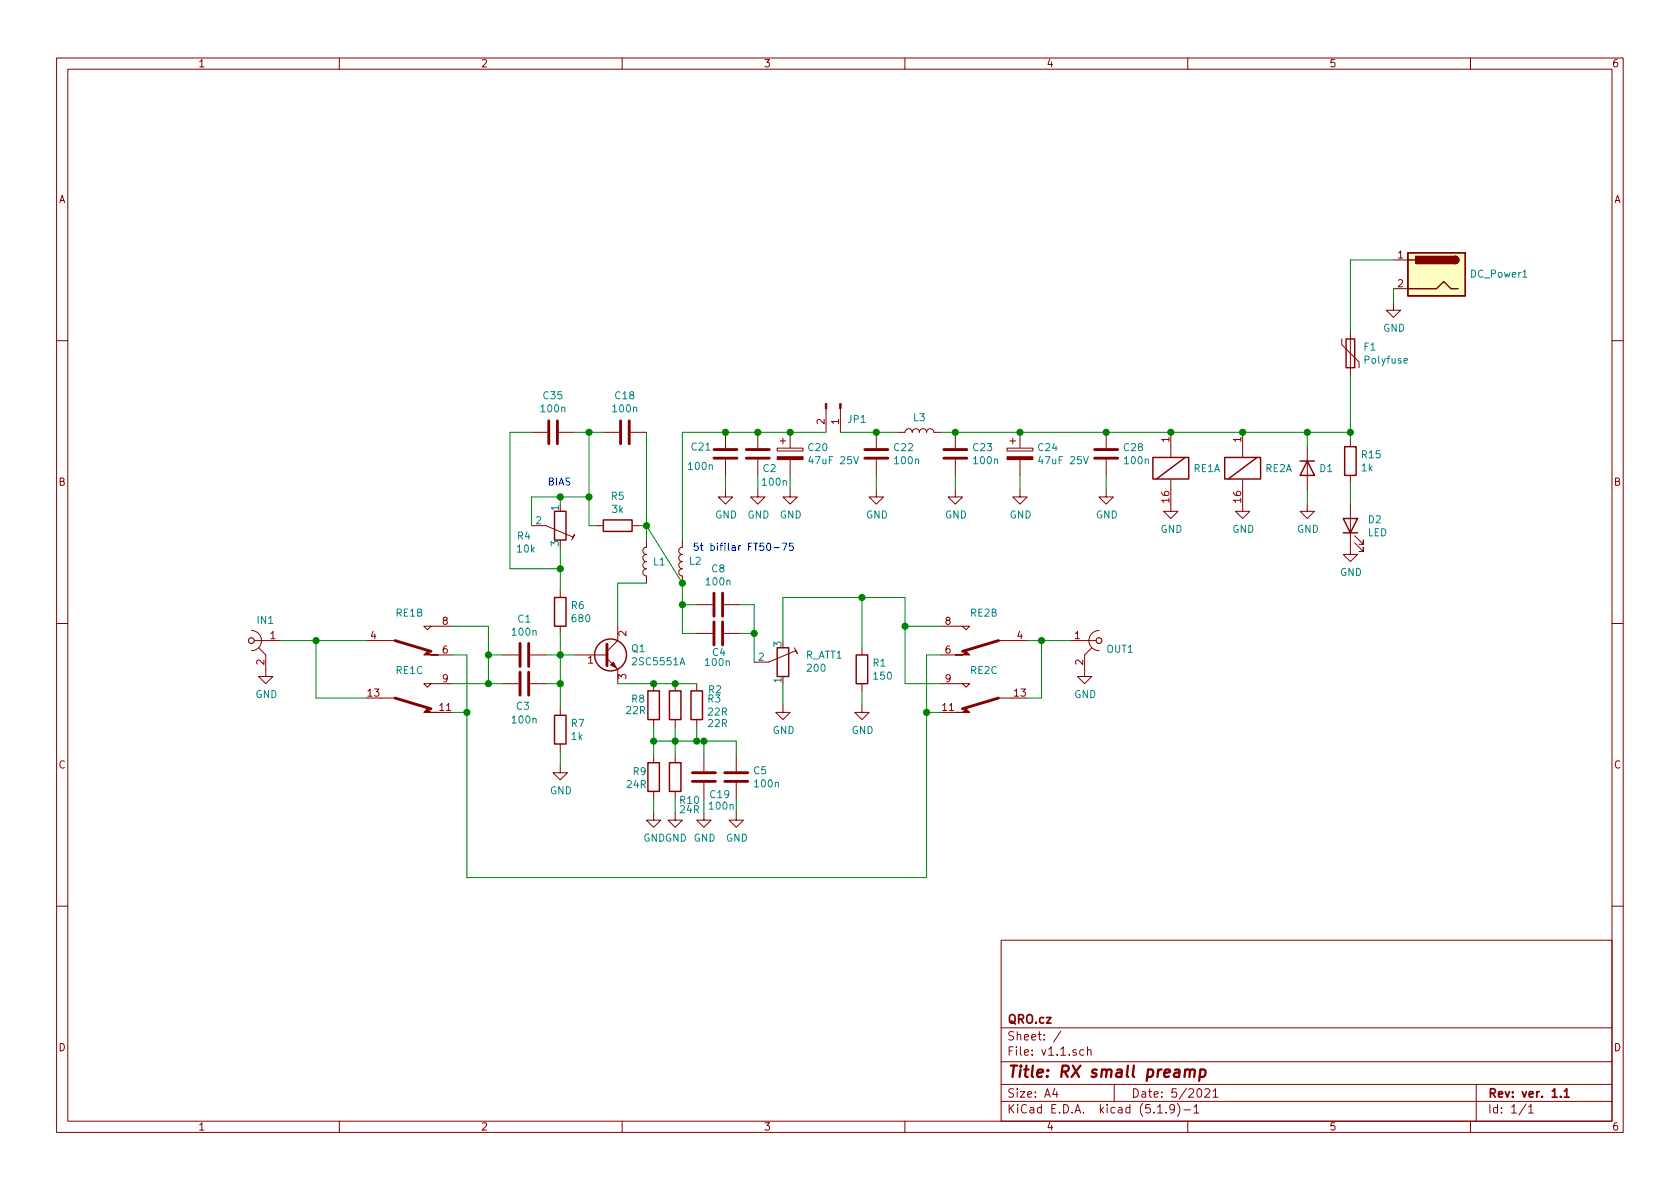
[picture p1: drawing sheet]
<svg xmlns="http://www.w3.org/2000/svg" width="297mm" height="210mm" viewBox="0 0 297 210" stroke-linecap="round" stroke-linejoin="round" font-family="sans-serif">
<g fill="none" stroke="#840000" stroke-width=".18">
<path d="M10 10.3h277v189.9h-277zM12 12.2h273v186.1h-273zM60 10.3v1.9M110 10.3v1.9M160 10.3v1.9M210 10.3v1.9M260 10.3v1.9M237.2 59.9v1.1l3.1 3v1M238.8 58.7v7.6M246.4 53.6v1.3h1.2l-1.2 1.2-1.3-1.2h1.3M246.4 46h2.5M246.4 51h2.5"/>
<path d="M10 60.2h2M94 76.4h2.8M98.8 76.4h2.8M106.7 76.4h2.8M111.5 76.4h2.8M128.3 76.4v2.8M134 76.4v2.8M137.4 79.2h4.6v.6h-4.6zM137.9 78h1M138.4 77.5v1M139.7 76.4v2.8M146 72.2v4.2"/>
<path d="M148.6 72.2v4.2M154.9 76.4v2.8M158.7 76.4h1.3a.63 .63 0 0 1 .7-.6 .63 .63 0 0 1 .6 .6 .63 .63 0 0 1 .6-.6 .63 .63 0 0 1 .7 .6 .63 .63 0 0 1 .6-.6 .63 .63 0 0 1 .6 .6 .63 .63 0 0 1 .7-.6 .63 .63 0 0 1 .6 .6h1.3M168.9 76.4v2.8M178.1 79.2h4.5v.6h-4.5zM178.6 78h1M179.1 77.5v1M180.3 76.4v2.8M195.6 76.4v2.8M207 76.4v4.4M219.7 76.4v4.4M231.1 79v7.6"/>
<path d="M238.8 77.7v1.3M285 60.2h2M94 93h2.5l4.8 2 .3-.5-.5 1M105.4 93h1.3M111.8 93h1.2M114.3 95.5v1.3a.63 .63 0 0 0-.6 .6 .63 .63 0 0 0 .6 .6 .63 .63 0 0 0-.6 .7 .63 .63 0 0 0 .6 .6 .63 .63 0 0 0-.6 .6 .63 .63 0 0 0 .6 .7 .63 .63 0 0 0-.6 .6 .63 .63 0 0 0 .6 .6v1.3M120.6 95.5v1.3a.63 .63 0 0 0-.6 .6 .63 .63 0 0 0 .6 .6 .63 .63 0 0 0-.6 .7 .63 .63 0 0 0 .6 .6 .63 .63 0 0 0-.6 .6 .63 .63 0 0 0 .6 .7 .63 .63 0 0 0-.6 .6 .63 .63 0 0 0 .6 .6v1.3M128.3 86.6v1.3h1.2l-1.2 1.2-1.3-1.2h1.3M128.3 81.3v2.8M134 86.6v1.3h1.3l-1.3 1.2-1.3-1.2h1.3M134 81.3v2.8M139.7 86.6v1.3h1.3l-1.3 1.2-1.3-1.2h1.3"/>
<path d="M139.7 81.3v2.8M154.9 86.6v1.3h1.3l-1.3 1.2-1.2-1.2h1.2M154.9 81.3v2.8M168.9 86.6v1.3h1.3l-1.3 1.2-1.3-1.2h1.3M168.9 81.3v2.8M180.3 86.6v1.3h1.3l-1.3 1.2-1.2-1.2h1.2M180.3 81.3v2.8M195.6 86.6v1.3h1.2l-1.2 1.2-1.3-1.2h1.3M195.6 81.3v2.8M207 89.1v1.3h1.3l-1.3 1.3-1.3-1.3h1.3M207 84.8v1.8M219.7 89.1v1.3h1.3l-1.3 1.3-1.3-1.3h1.3"/>
<path d="M219.7 84.8v1.8M231.1 89.1v1.3h1.3l-1.3 1.3-1.2-1.3h1.2M238.8 89.1v8.9h1.2l-1.2 1.3-1.3-1.3h1.3M238.8 84.1v1.2M239.5 96l1.5 1.5v-.7v.7h-.7M239.5 94.7l1.5 1.6v-.8v.8h-.7M10 110.3h2M44.4 111.5a1.78 1.78 0 0 1 1.8 1.8 1.78 1.78 0 0 1-1.8 1.8M45 113.3h4.5M45.7 114.5l1.3 1.3v3.8h1.3l-1.3 1.3-1.3-1.3h1.3M64.8 113.3h5M76.2 110.7l-.6 .7-.7-.7h5.1"/>
<path d="M77.5 115.8h2.5M88.9 115.8h2.8M93.7 115.8h2.8M99.1 104.4v1.3M99.1 110.7v1.3M101.6 115.8h5.7M107.3 116.5l1.9 1.9v2.5M109.2 110.7v2.6l-1.9 1.9M123.2 106.9h2.8M123.2 112h2.8M128 106.9h2.8M128 112h2.8"/>
<path d="M140.5 114.5l.5 1.1-.3-.5-4.8 2h-2.6M152.4 114.5v1.3M166.4 110.7h5l-.6 .7-.6-.7M166.4 115.8h2.5M176.5 113.3h5.1M189.2 113.3h4.6M193 114.5l-1.2 1.3v3.8h1.2l-1.2 1.3-1.3-1.3h1.3M194.3 111.5a1.78 1.78 0 0 0-1.8 1.8 1.78 1.78 0 0 0 1.8 1.8M285 110.3h2M67.3 123.4h2.5M76.2 120.9l-.6 .6-.7-.6h5.1M88.9 120.9h2.8"/>
<path d="M93.7 120.9h2.8M99.1 135.4v1.2h1.2l-1.2 1.3-1.3-1.3h1.3M99.1 125.2v1.3M99.1 131.6v1.2M115.6 120.9v1.3M115.6 127.2v1.3M115.6 133.6v1.3M115.6 139.9v1.3M119.4 120.9v1.3M119.4 127.2v1.3M119.4 133.6v1.3M119.4 139.9v1.3"/>
<path d="M123.2 120.9v1.3M123.2 127.2v1.3M124.5 133.6v2.8M124.5 138.4v2.8M130.2 133.6v2.8M130.2 138.4v2.8M138.4 124.7v1.3h1.3l-1.3 1.2-1.2-1.2h1.2M152.4 124.7v1.3h1.3l-1.3 1.2-1.3-1.2h1.3M152.4 120.9v1.3M166.4 120.9h5l-.6 .6-.6-.6M176.5 123.4h2.6M115.6 143.8v1.2h1.2l-1.2 1.3-1.3-1.3h1.3"/>
<path d="M119.4 143.8v1.2h1.2l-1.2 1.3-1.3-1.3h1.3M124.5 143.8v1.2h1.2l-1.2 1.3-1.3-1.3h1.3M130.2 143.8v1.2h1.2l-1.2 1.3-1.3-1.3h1.3M10 160.2h2M177 166.3h108v32h-108zM285 160.2h2M60 198.3v1.9M110 198.3v1.9M160 198.3v1.9M177 194.8h108M177 191.8h108M177 187.8h108"/>
<path d="M177 181.8h108M186.5 192.5l-.4 1h1M186.8 193v1M187.6 182.3l-1.3 2M191.6 185.7l-.4-.1-.3 .3 .1 .6 .2 .1 .4-.1M192.3 185.7a.37 .37 0 0 1 .6 .1v.8M192.3 185.1v1.5M197 191.8v3M204.7 196.8h.8M206.2 196.7v.1M207.7 196l-.1 .1a.48 .48 0 0 1-.6 .1l-.2-.2 .2-.6a.48 .48 0 0 1 .6 .1 1.27 1.27 0 0 1-.2 1.2l-.4 .1M208.2 195.1a1.71 1.71 0 0 1 0 2.3"/>
<path d="M209.3 196.3h1.2M210 198.3v1.9M211.1 195.8l.4-.5v1.5M211.1 196.8h.9M211.8 192.7l.3-.2a.94 .94 0 0 1 0 1.5l-.4-.3-.1-.6zM213.1 192.7l.2-.2h.3l.2 .2 .1 .3-.9 1h.9M214.5 193l.4-.5v1.5M214.5 194h.8M260 198.3v1.9M261 191.8v6.5M269.8 195.2l-1.2 2M270.3 195.8l.4-.5v1.5"/>
<path d="M270.3 196.8h.8"/>
</g>
<path d="M275.9 193.9v.1M276.6 193l.4-.5v1.5M276.6 194h.8" fill="none" stroke="#840000" stroke-width=".3"/>
<path d="M209.5 189.3a.52 .52 0 0 1 .9 .1l-.1 1M209.6 189.1l-.2 1.3M210.4 189.4l.3-.3 .5 .1 .1 .2-.2 1M212.2 189.2a.68 .68 0 0 1 .9 .1v.8a.66 .66 0 0 1-1 .2M212.3 189.1l-.3 2" fill="none" stroke="#840000" stroke-width=".41"/>
<g fill="none" stroke="#840000" stroke-width=".25">
<path d="M238 59.9h1.5v5.1h-1.5zM248.9 44.7h10.2v7.6h-10.2zM248.9 51h5.1l1.3-1.2 1.2 1.2h1.3M248.9 46h1.3M257.3 45.3a.63 .63 0 0 1 .6 .7 .63 .63 0 0 1-.6 .6M237.7 79h2.1v5.1h-2.1zM98 90.4h2.1v5.1h-2.1zM106.7 91.9h5.1v2.1h-5.1zM203.8 80.9h6.4v3.8h-6.4zM209.5 80.9l-5 3.8M216.5 80.9h6.4v3.8h-6.4zM222.2 80.9l-5 3.8"/>
<path d="M229.9 81.5h2.5M231.1 81.5l1.3 2.6h-2.5zM237.5 91.7h2.5l-1.2 2.5zM237.5 94.2h2.5M98 105.7h2.1v5h-2.1zM137.4 114.5h2v5.1h-2zM151.4 115.8h2v5.1h-2zM98 126.5h2.1v5.1h-2.1zM114.6 122.2h2v5h-2zM114.6 134.9h2v5h-2zM118.4 122.2h2v5h-2zM118.4 134.9h2v5h-2z"/>
<path d="M122.2 122.2h2v5h-2z"/>
<circle cx="107.9" cy="115.8" r="2.82"/>
</g>
<path d="M269.3 49h.7M248.3 63.8l.5-.1v-.3h-.4l-.1 .2v.6h.5M150.9 80.7l.5 1.3 .4-1.3M191.6 80.7l.4 1.3 .4-1.3" fill="none" stroke="#008484" stroke-width=".18"/>
<g fill="none" stroke="#840000" stroke-width=".51">
<path d="M97 74.4v4.1M98.6 74.4v4.1M109.7 74.4v4.1M111.3 74.4v4.1M126.2 79.5h4.1M132 79.5h4M152.9 79.5h4.1M166.9 79.5h4M193.5 79.5h4.1M126.2 81h4.1M132 81h4M152.9 81h4.1"/>
<path d="M166.9 81h4M193.5 81h4.1M69.8 113.3l6.4 1.9M91.9 113.8v4.1M91.9 118.9v4M93.5 113.8v4.1M93.5 118.9v4M107.3 113.9v3.8M126.2 104.9v4.1M126.2 110v4M127.8 104.9v4.1M127.8 110v4"/>
<path d="M176.5 113.3l-6.3 1.9M69.8 123.4l6.4 1.9M122.4 138.2h4.1M122.4 136.6h4.1M128.1 138.2h4.1M128.1 136.6h4.1M176.5 123.4l-6.3 1.9"/>
</g>
<g fill="#840000" stroke="#840000" stroke-width=".18">
<path d="M74.9 115.8l.7-.6 .6 .6h1.3z"/>
<path d="M74.9 126l.7-.7 .6 .7h1.3z"/>
<path d="M107.9 117.6l.6-.5 .5 1z"/>
<path d="M168.9 115.8h1.3l.6-.6 .6 .6z"/>
<path d="M168.9 126h1.3l.6-.7 .6 .7z"/>
<path d="M178.1 80.8h4.5v.5h-4.5z"/>
<path d="M137.4 80.8h4.6v.5h-4.6z"/>
<path d="M145.9 71.4h.3v.8h-.3z"/>
<path d="M148.5 71.4h.2v.8h-.2z"/>
</g>
<g fill="none" stroke="#840000" stroke-width=".2">
<circle cx="44.5" cy="113.3" r=".51"/>
<circle cx="194.3" cy="113.3" r=".51"/>
</g>
<path d="M248.9 44.7h10.2v7.6h-10.2z" fill="#ffffc2" stroke="#ffffc2" stroke-width=".18"/>
<g fill="#840000" stroke="#840000" stroke-width=".25">
<path d="M257.3 45.3a.63 .63 0 0 1 .6 .7 .63 .63 0 0 1-.6 .6z"/>
<path d="M250.3 45.3h7v1.3h-7z"/>
</g>
<g fill="none" stroke="#008400" stroke-width=".18">
<path d="M246.4 46h-7.6v12.7M246.4 51v2.6M94 76.4h-3.8v24.2h8.9M101.6 76.4h5.1M104.1 76.4v16.6h1.3M114.3 76.4v19.1M146 76.4h-25.4v19.1M148.6 76.4h10.1M166.4 76.4h72.4M231.1 76.4v2.6M238.8 66.3v11.4M99.1 87.9v1.2"/>
<path d="M99.1 96.8v7.6M104.1 87.9h-10.1v5.1M113 93h1.3l6.3 10.1v8.9h2.6M128.3 84.1v2.5M134 84.1v2.5M139.7 84.1v2.5M154.9 84.1v2.5M168.9 84.1v2.5M180.3 84.1v2.5M195.6 84.1v2.5M231.1 86.6v2.5M238.8 85.3v3.8"/>
<path d="M49.5 113.3h15.3M55.9 113.3v10.1h8.9M80 115.8h2.5v39.4h81.3v-39.4h2.6M80 110.7h6.4v10.2M86.4 115.8h2.5M96.5 115.8h5.1M99.1 112v13.2M114.3 103.1h-5.1v7.6M120.6 106.9h2.6M130.8 106.9h2.5v10.2M130.8 112h2.5M138.4 113.3v-7.6h21.6v15.2h6.4"/>
<path d="M152.4 105.7v8.8M160 110.7h6.4M181.6 113.3h7.6M184.1 113.3v10.1h-2.5M80 126h2.5M80 120.9h8.9M96.5 120.9h2.6M99.1 132.8v2.6M109.2 120.9h14M115.6 131.1h14.6v2.5M115.6 128.5v5.1M119.4 128.5v5.1"/>
<path d="M123.2 128.5v2.6M124.5 131.1v2.5M138.4 120.9v3.8M152.4 122.2v2.5M163.8 126h2.6M115.6 141.2v2.6M119.4 141.2v2.6M124.5 141.2v2.6M130.2 141.2v2.6"/>
</g>
<path d="M136.8 96.8h1M138.3 96.1h.8l-.5 1.2M140.2 96.1h-.6l-.1 .6 .5-.2 .3 .3v.3l-.3 .2-.5-.1" fill="none" stroke="#0000c2" stroke-width=".18"/>
<g fill="#008400" stroke="#008400" stroke-width=".25">
<circle cx="104.1" cy="76.4" r=".51"/>
<circle cx="99.1" cy="120.9" r=".51"/>
<circle cx="139.7" cy="76.4" r=".51"/>
<circle cx="180.3" cy="76.4" r=".51"/>
<circle cx="128.3" cy="76.4" r=".51"/>
<circle cx="168.9" cy="76.4" r=".51"/>
<circle cx="195.6" cy="76.4" r=".51"/>
<circle cx="99.1" cy="100.6" r=".51"/>
<circle cx="124.5" cy="131.1" r=".51"/>
<circle cx="154.9" cy="76.4" r=".51"/>
<circle cx="104.1" cy="87.9" r=".51"/>
<circle cx="133.4" cy="112" r=".51"/>
<circle cx="120.7" cy="103.1" r=".51"/>
<circle cx="114.3" cy="93" r=".51"/>
<circle cx="99.1" cy="115.8" r=".51"/>
<circle cx="120.7" cy="106.9" r=".51"/>
<circle cx="115.6" cy="131.1" r=".51"/>
<circle cx="55.9" cy="113.3" r=".51"/>
<circle cx="163.8" cy="126" r=".51"/>
<circle cx="115.6" cy="120.9" r=".51"/>
<circle cx="119.4" cy="120.9" r=".51"/>
<circle cx="123.2" cy="131.1" r=".51"/>
<circle cx="184.2" cy="113.3" r=".51"/>
<circle cx="99.1" cy="87.9" r=".51"/>
<circle cx="219.7" cy="76.4" r=".51"/>
<circle cx="207" cy="76.4" r=".51"/>
<circle cx="231.1" cy="76.4" r=".51"/>
<circle cx="119.4" cy="131.1" r=".51"/>
<circle cx="134" cy="76.4" r=".51"/>
<circle cx="82.6" cy="126" r=".51"/>
<circle cx="160" cy="110.7" r=".51"/>
<circle cx="152.4" cy="105.7" r=".51"/>
<circle cx="86.4" cy="115.8" r=".51"/>
<circle cx="238.8" cy="76.4" r=".51"/>
<circle cx="86.4" cy="120.9" r=".51"/>
</g>
<text font-size="2.8" fill="#840000" x="178" y="190.5">Title: RX small preamp</text>
<g font-size="2.1" fill="#840000">
<text x="178" y="184">Sheet: /</text>
<text x="178" y="181">QRO.cz</text>
<text x="178" y="186.7">File: v1.1.sch</text>
<text x="178" y="196.9">KiCad E.D.A. kicad (5.1.9)-1</text>
<text x="178" y="194.1">Size: A4</text>
<text x="200" y="194.1">Date: 5/2021</text>
<text x="263" y="194.1">Rev: ver. 1.1</text>
<text x="263" y="196.9">Id: 1/1</text>
</g>
<g font-size="1.8" fill="#840000">
<text x="35" y="11.9">1</text>
<text x="85" y="11.9">2</text>
<text x="135" y="11.9">3</text>
<text x="185" y="11.9">4</text>
<text x="235" y="11.9">5</text>
<text x="285" y="11.9">6</text>
<text x="10.4" y="35.9">A</text>
<text x="285.4" y="35.9">A</text>
<text x="247.2" y="45.7">1</text>
<text x="247.2" y="50.8">2</text>
<text x="145.8" y="75" transform="rotate(-90 145.8 75)">2</text>
<text x="148.3" y="75" transform="rotate(-90 148.3 75)">1</text>
<text x="206.8" y="78.2" transform="rotate(-90 206.8 78.2)">1</text>
<text x="219.5" y="78.2" transform="rotate(-90 219.5 78.2)">1</text>
<text x="10.4" y="85.9">B</text>
<text x="206.8" y="88.8" transform="rotate(-90 206.8 88.8)">16</text>
<text x="219.5" y="88.8" transform="rotate(-90 219.5 88.8)">16</text>
<text x="285.4" y="85.9">B</text>
<text x="47.8" y="113">1</text>
<text x="65.6" y="113">4</text>
<text x="78.3" y="110.5">8</text>
<text x="110.7" y="112.5" transform="rotate(-90 110.7 112.5)">2</text>
<text x="167.2" y="110.5">8</text>
<text x="179.9" y="113">4</text>
<text x="190" y="113">1</text>
<text x="46.7" y="117.6" transform="rotate(-90 46.7 117.6)">2</text>
<text x="78.3" y="115.6">6</text>
<text x="104" y="117.3">1</text>
<text x="167.2" y="115.6">6</text>
<text x="191.5" y="117.6" transform="rotate(-90 191.5 117.6)">2</text>
<text x="65.1" y="123.2">13</text>
<text x="77.8" y="125.7">11</text>
<text x="78.3" y="120.6">9</text>
<text x="110.7" y="120.1" transform="rotate(-90 110.7 120.1)">3</text>
<text x="166.7" y="125.7">11</text>
<text x="167.2" y="120.6">9</text>
<text x="179.4" y="123.2">13</text>
<text x="10.4" y="135.9">C</text>
<text x="285.4" y="135.9">C</text>
<text x="10.4" y="185.9">D</text>
<text x="285.4" y="185.9">D</text>
<text x="35" y="199.9">1</text>
<text x="85" y="199.9">2</text>
<text x="135" y="199.9">3</text>
<text x="185" y="199.9">4</text>
<text x="235" y="199.9">5</text>
<text x="285" y="199.9">6</text>
</g>
<g font-size="1.8" fill="#008484">
<text x="260.2" y="49.1">DC_Power1</text>
<text x="244.6" y="58.7">GND</text>
<text x="241.2" y="62">F1</text>
<text x="241.4" y="64.3">Polyfuse</text>
<text x="96.1" y="70.6">C35</text>
<text x="108.8" y="70.6">C18</text>
<text x="95.8" y="72.9">100n</text>
<text x="108.5" y="72.9">100n</text>
<text x="149.9" y="74.8">JP1</text>
<text x="161.5" y="74.5">L3</text>
<text x="121.9" y="83.1">100n</text>
<text x="122.3" y="79.7">C21</text>
<text x="135" y="83.5">C2</text>
<text x="143" y="79.8">C20</text>
<text x="143.5" y="82.1">47uF 25V</text>
<text x="158.1" y="79.8">C22</text>
<text x="158.3" y="82.1">100n</text>
<text x="172.1" y="79.8">C23</text>
<text x="172.3" y="82.1">100n</text>
<text x="183.6" y="79.8">C24</text>
<text x="184.1" y="82.1">47uF 25V</text>
<text x="198.8" y="79.8">C28</text>
<text x="199" y="82.1">100n</text>
<text x="211" y="83.5">RE1A</text>
<text x="223.7" y="83.5">RE2A</text>
<text x="233.4" y="83.5">D1</text>
<text x="240.8" y="83.4">1k</text>
<text x="240.8" y="81">R15</text>
<text x="108.1" y="88.4">R5</text>
<text x="135" y="85.9">100n</text>
<text x="91.5" y="95.4">R4</text>
<text x="94.8" y="92.7">2</text>
<text x="98.8" y="90.3" transform="rotate(-90 98.8 90.3)">1</text>
<text x="108.3" y="90.7">3k</text>
<text x="126.4" y="91.7">GND</text>
<text x="132.2" y="91.7">GND</text>
<text x="137.9" y="91.7">GND</text>
<text x="153.1" y="91.7">GND</text>
<text x="167.1" y="91.7">GND</text>
<text x="178.5" y="91.7">GND</text>
<text x="193.8" y="91.7">GND</text>
<text x="205.2" y="94.2">GND</text>
<text x="217.9" y="94.2">GND</text>
<text x="229.3" y="94.2">GND</text>
<text x="241.8" y="94.8">LED</text>
<text x="242" y="92.5">D2</text>
<text x="91.5" y="97.7">10k</text>
<text x="98.8" y="96.6" transform="rotate(-90 98.8 96.6)">3</text>
<text x="115.6" y="100">L1</text>
<text x="121.9" y="99.9">L2</text>
<text x="125.9" y="101.2">C8</text>
<text x="236.9" y="101.8">GND</text>
<text x="101" y="107.7">R6</text>
<text x="125" y="103.5">100n</text>
<text x="45.5" y="110.3">IN1</text>
<text x="70" y="109">RE1B</text>
<text x="90.7" y="112.4">100n</text>
<text x="91.6" y="110.1">C1</text>
<text x="101.2" y="110">680</text>
<text x="171.6" y="109">RE2B</text>
<text x="70" y="119.2">RE1C</text>
<text x="111.7" y="115.3">Q1</text>
<text x="112.1" y="117.6">2SC5551A</text>
<text x="124.9" y="117.8">100n</text>
<text x="126" y="116">C4</text>
<text x="134.1" y="116.8">2</text>
<text x="138.2" y="114.4" transform="rotate(-90 138.2 114.4)">3</text>
<text x="142.4" y="116.5">R_ATT1</text>
<text x="142.8" y="118.8">200</text>
<text x="154.4" y="117.9">R1</text>
<text x="171.6" y="119.2">RE2C</text>
<text x="195.7" y="115.4">OUT1</text>
<text x="45.2" y="123.4">GND</text>
<text x="91.3" y="125.5">C3</text>
<text x="111.7" y="124.3">R8</text>
<text x="125.2" y="124.2">R3</text>
<text x="125.3" y="122.6">R2</text>
<text x="138.2" y="120.7" transform="rotate(-90 138.2 120.7)">1</text>
<text x="154.6" y="120.2">150</text>
<text x="189.9" y="123.4">GND</text>
<text x="90.7" y="127.9">100n</text>
<text x="101" y="128.5">R7</text>
<text x="101.1" y="130.9">1k</text>
<text x="110.8" y="126.3">22R</text>
<text x="125.2" y="128.6">22R</text>
<text x="125.2" y="126.5">22R</text>
<text x="136.6" y="129.8">GND</text>
<text x="150.6" y="129.8">GND</text>
<text x="112" y="137.1">R9</text>
<text x="133.3" y="136.9">C5</text>
<text x="97.2" y="140.5">GND</text>
<text x="110.9" y="139.4">24R</text>
<text x="120.3" y="142.2">R10</text>
<text x="120.3" y="143.8">24R</text>
<text x="125.6" y="143.2">100n</text>
<text x="125.6" y="141.1">C19</text>
<text x="133.6" y="139.2">100n</text>
<text x="113.7" y="148.8">GNDGND GND</text>
<text x="128.3" y="148.8">GND</text>
</g>
<g font-size="1.8" fill="#0000c2">
<text x="96.8" y="85.8">BIAS</text>
<text x="122.4" y="97.4">5t bifilar FT50-75</text>
</g>
</svg>
